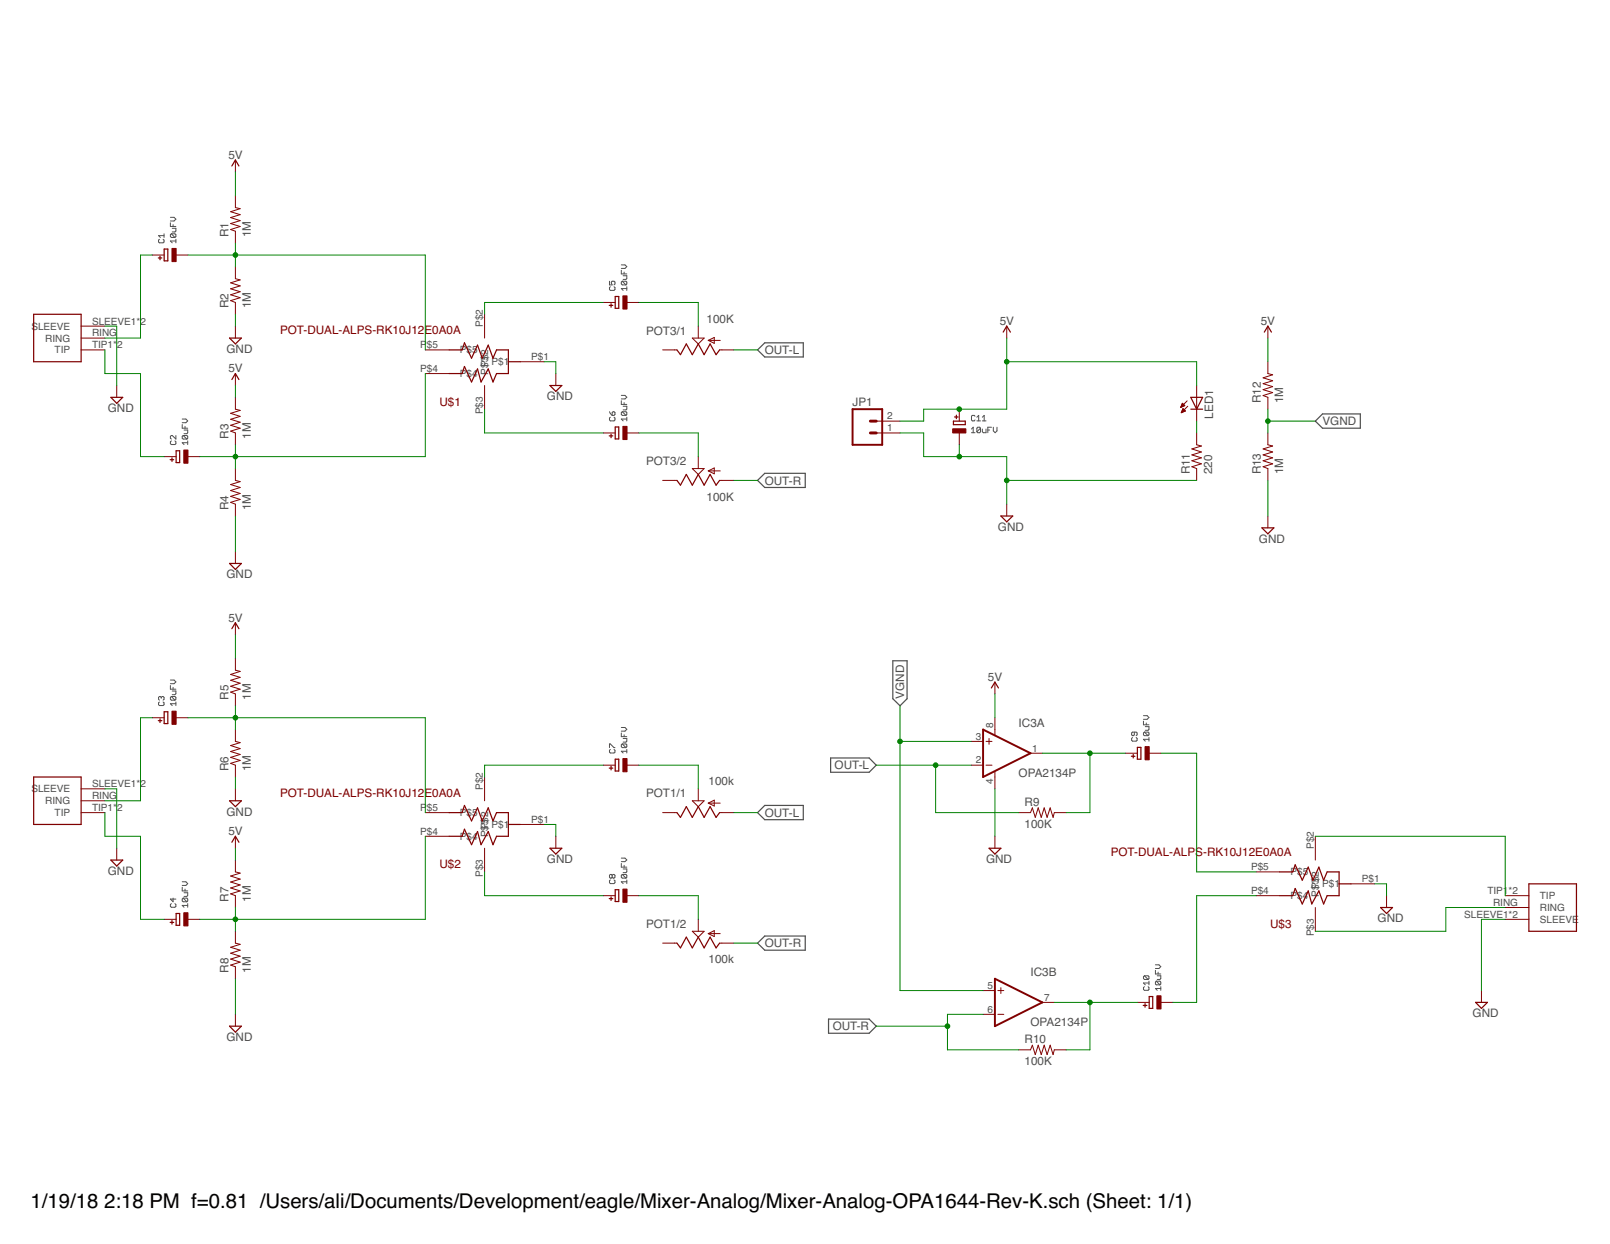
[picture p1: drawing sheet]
<svg xmlns="http://www.w3.org/2000/svg" width="279mm" height="216mm" viewBox="0 0 279 216" stroke-linecap="round" stroke-linejoin="round" font-family="sans-serif">
<g fill="none" stroke="#505050" stroke-width=".17">
<path d="M29.6 38.7v.6h.9M29.6 37.7h.6l.3 .3-.3 .4h-.6M29.9 39.6h.6v.5l-.1 .2h-.5M30 39v.3M27.7 41.5l-.2 .2v.3l.2 .1h.6l.2-.1v-.3l-.2-.2M28.5 40.6v.6M28.5 40.9h-1l.3 .3M29.7 40.6h.7l.1 .1v.3l-.1 .2M29.7 40.6l-.1 .1v.3l.1 .2h.7M29.7 40.6l.7 .6M30.5 41.8h-.9l.3 .3M30.5 41.5v.6"/>
<path d="M105.8 48.8v.6h.4l-.1-.3 .1-.3h.4l.1 .2v.3l-.1 .1M105.9 49.8l-.1 .1v.3l.1 .2h.7l.1-.2v-.3l-.1-.1M107.8 46.9v.6h1M107.8 46h.7l.3 .3-.3 .3h-.7M108 48.8h.6l.2 .2v.3l-.2 .1M108 48.8l-.2 .2v.3l.2 .1h.6M108 48.8l.6 .6M108.1 47.9h.7v.4l-.2 .2h-.5M108.3 47.2v.3M108.8 50.1h-1l.3 .3M108.8 49.8v.6M29.7 76.5l-.1 .2v.3l.1 .2h.7l.1-.2v-.3l-.1-.2"/>
<path d="M30.5 75.6v.6l-.6-.6h-.2l-.1 .1v.4l.1 .1M31.6 73.7v.6h1M31.6 72.7h.7l.3 .3-.3 .4h-.7M31.8 75.6h.6l.2 .1v.4l-.2 .1M31.8 75.6l-.2 .1v.4l.2 .1h.6M31.8 75.6l.6 .6M31.9 74.6h.7v.5l-.2 .2h-.5M32.1 74v.3M32.6 76.8h-1l.3 .4M32.6 76.5v.7M105.8 71.5l.4 .6M105.9 72.4l-.1 .2v.3l.1 .1h.7l.1-.1v-.3l-.1-.2"/>
<path d="M106.2 71.6l.4-.1 .1 .1v.3l-.1 .2h-.4zM107.8 69.6v.6h1M107.8 68.6h.7l.3 .3-.3 .3h-.7M108 71.5h.6l.2 .1v.3l-.2 .2M108 71.5l-.2 .1v.3l.2 .2h.6M108 71.5l.6 .6M108.1 70.5h.7v.5l-.2 .1h-.5M108.3 69.9v.3M108.8 72.7h-1l.3 .3M108.8 72.4v.6M168.6 74.5l.3-.4v1M168.6 75.1h.6"/>
<path d="M169.2 72.2l-.1-.1h-.4l-.1 .1v.7l.1 .1h.4l.1-.1M169.5 73h.7M169.5 72.4l.3-.3v.9M170.2 74.3v.6l-.2 .2h-.3l-.2-.2M170.2 74.3l-.2-.2h-.3l-.2 .2v.6M170.2 74.3l-.7 .6M170.5 74.5v.4l.1 .2h.5v-.6M170.5 73h.6M170.5 72.4l.3-.3v.9M171.4 74.6h.3M172.1 74.1h-.7v1M172.4 74.1v.7l.3 .3 .3-.3v-.7"/>
<path d="M29.6 119v.6h.9M29.6 118h.6l.3 .3-.3 .4h-.6M29.9 119.9h.6v.5l-.1 .2h-.5M30 119.3v.3M27.7 121.8l-.2 .2v.3l.2 .1h.6l.2-.1v-.3l-.2-.2M28 121l-.2-.1-.3 .1v.3l.2 .2M28 121l.2-.1 .3 .1v.3l-.2 .2M28 121v.2M29.7 120.9h.7l.1 .1v.3l-.1 .2M29.7 120.9l-.1 .1v.3l.1 .2h.7M29.7 120.9l.7 .6M30.5 121.8v.6"/>
<path d="M30.5 122.1h-.9l.3 .3M105.8 129.8v-.7h.1l.7 .7h.1M105.9 130.1l-.1 .1v.3l.1 .2h.7l.1-.2v-.3l-.1-.1M107.8 127.2v.6h1M107.8 126.3h.7l.3 .3-.3 .3h-.7M108 129.1h.6l.2 .2v.3l-.2 .2M108 129.1l-.2 .2v.3l.2 .2h.6M108 129.1l.6 .7M108.1 128.2h.7v.4l-.2 .2h-.5M108.3 127.5v.3M108.8 130.1v.6M108.8 130.4h-1l.3 .3"/>
<path d="M196.5 128l-.1 .2v.3l.1 .1h.7l.1-.1v-.3l-.1-.2M196.8 127.1v.4l-.1 .2-.3-.2v-.3l.1-.1h.7l.1 .1v.3l-.1 .2M198.4 125.2v.6h1M198.4 124.2h.7l.3 .3-.3 .3h-.7M198.6 127.1h.6l.2 .1v.3l-.2 .2M198.6 127.1l-.2 .1v.3l.2 .2h.6M198.6 127.1l.6 .6M198.8 126.1h.6v.5l-.2 .1h-.4M198.9 125.5v.3M199.4 128.3h-1l.4 .3M199.4 128v.6M29.7 156.8l-.1 .2v.3l.1 .2h.7l.1-.2v-.3l-.1-.2"/>
<path d="M30 155.9v.6l-.4-.5h.9M31.6 154v.6h1M31.6 153h.7l.3 .4-.3 .3h-.7M31.8 155.9h.6l.2 .1v.4l-.2 .1M31.8 155.9l-.2 .1v.4l.2 .1h.6M31.8 155.9l.6 .6M31.9 154.9h.7v.5l-.2 .2h-.5M32.1 154.3v.3M32.6 156.8v.7M32.6 157.1h-1l.3 .4M105.9 152.7l-.1 .2v.3l.1 .2h.7l.1-.2v-.3l-.1-.2M106.2 151.9l-.1-.1-.3 .1v.3l.1 .2 .3-.2"/>
<path d="M106.2 151.9l.2-.1 .3 .1v.3l-.1 .2-.4-.2M106.2 151.9v.3M107.8 149.9v.6h1M107.8 148.9h.7l.3 .3-.3 .3h-.7M108 151.8h.6l.2 .1v.3l-.2 .2M108 151.8l-.2 .1v.3l.2 .2h.6M108 151.8l.6 .6M108.1 150.8h.7v.5l-.2 .1h-.5M108.3 150.2v.3M108.8 152.7v.7M108.8 153h-1l.3 .4M198.6 169.4h.6l.2 .1v.3l-.2 .2"/>
<path d="M198.6 171.2l-.2 .2v.3l.2 .2h.6l.2-.2v-.3l-.2-.2M198.6 169.4l-.2 .1v.3l.2 .2h.6M198.6 169.4l.6 .6M199.4 170.3v.6M199.4 170.6h-1l.4 .3M200.5 168.4v.6h.9M200.5 167.4h.6l.3 .4-.3 .3h-.6M200.7 170.3h.6l.1 .2v.3l-.1 .1M200.7 170.3l-.2 .2v.3l.2 .1h.6M200.7 170.3l.6 .6M200.8 169.4h.6v.4l-.1 .2h-.5M201 168.7v.3"/>
<path d="M201.4 171.6h-.9l.3 .3M201.4 171.2v.7"/>
</g>
<path d="M131.5 60.7l1.2-1.2h6.7v2.5h-6.7zM228.3 73.1l1.2-1.3h6.6v2.5h-6.6zM131.5 83.4l1.2-1.3h7v2.5h-7zM154.9 114.7h2.5v6.6l-1.2 1.2-1.3-1.2zM144.1 131.6h6.7l1.3 1.2-1.3 1.2h-6.7zM131.5 141l1.2-1.2h6.7v2.5h-6.7zM131.5 163.7l1.2-1.2h7v2.4h-7zM143.8 176.9h7l1.3 1.2-1.3 1.2h-7z" fill="none" stroke="#505050" stroke-width=".21"/>
<g fill="none" stroke="#800000" stroke-width=".21">
<path d="M40.2 28.8l.7-1 .6 1M5.8 54.5h8.3v8.3h-8.3zM27.5 44.8h.6M27.8 44.4v.7M28.5 43.2h.6v2.1h-.6zM39.8 58.7h2.1l-1 1zM105.7 53h.6M106 52.7v.6M106.8 51.5h.6v2h-.6zM174.1 57.6l.6-1 .6 1M219.4 57.6l.6-1 .6 1M19.2 69h2.1l-1 1z"/>
<path d="M29.5 79.8h.6M29.8 79.5v.6M30.6 78.2h.6v2.1h-.6zM40.2 65.9l.7-1.1 .6 1.1M77.9 60.7h2.3l.4-1.2 1.2 2.7 1.1-2.3 .8 2.3 1-2.3 .9 2.3 .6-1.5h2v4.1h-2l-.6 1.5-.9-2.3-1.2 2.3-.6-2.3-1.1 2.3-1.2-2.7-.4 1.2h-2.3M88.2 62.8h2.1M95.4 66.9h2.1l-1 1zM105.7 75.6h.6M106 75.4v.6M106.8 74.1h.6v2.1h-.6zM117.5 60.7l.6 .9 1-1.9 1 1.9 1.1-1.9 1 1.9 1-1.9 1.1 1.9 .6-.9M165.5 73.1h2v.6h-2z"/>
<path d="M165.7 72.4h.6M166 72.1v.6M206.7 69h2l-1 2zM206.7 71h2M39.8 97.8h2.1l-1 1zM117.5 83.4l.6 .8 1-1.9 1 1.9 1.1-1.9 1 1.9 1-1.9 1.1 1.9 .6-.8M173.7 89.6h2l-1 1zM219 91.6h2.1l-1.1 1zM40.2 109.1l.7-1 .6 1M172 119.4l.7-1 .6 1M5.8 134.9h8.3v8.2h-8.3zM27.5 125.1h.6"/>
<path d="M27.8 124.8v.6M28.5 123.5h.6v2.1h-.6zM39.8 139h2.1l-1 1zM105.7 133.3h.6M106 133v.6M106.8 131.8h.6v2h-.6zM196.3 131.3h.7M196.7 130.9v.7M197.4 129.7h.6v2.1h-.6zM19.2 149.3h2.1l-1 1zM29.8 159.8v.6M30.6 158.5h.6v2.1h-.6z"/>
<path d="M40.2 146.2l.7-1.1 .6 1.1M77.9 141h2.3l.4-1.2 1.2 2.7 1.1-2.3 .8 2.3 1-2.3 .9 2.3 .6-1.5h2v4.1h-2l-.6 1.5-.9-2.3-1.2 2.3-.6-2.3-1.1 2.3-1.2-2.7-.4 1.2h-2.3M88.2 143.1h2.1M95.4 147.2h2.1l-1 1zM105.7 156h.6M106 155.7v.6M106.8 154.4h.6v2.1h-.6zM117.5 141l.6 .9 1-1.9 1 1.9 1.1-1.9 1 1.9 1-1.9 1.1 1.9 .6-.9M171.6 147.2h2.1l-1 1zM222.1 151.3h2.2l.5-1.2 1.2 2.7 1-2.3 .9 2.3 1-2.3 .8 2.3 .6-1.5h2.1v4.1h-2.1l-.6 1.5-.8-2.3-1.3 2.3-.6-2.3-1 2.3-1.2-2.7-.5 1.2h-2.2M232.4 153.4h2M239.6 157.5h2.1l-1.1 1z"/>
<path d="M265.3 153.4h8.3v8.2h-8.3zM29.5 160.1h.6M39.8 178.1h2.1l-1 1zM117.5 163.7l.6 .8 1-1.9 1 1.9 1.1-1.9 1 1.9 1-1.9 1.1 1.9 .6-.8M198.4 174.5h.6M198.7 174.2v.6M199.4 173h.6v2h-.6zM256.1 174h2l-1 1z"/>
</g>
<g fill="none" stroke="#800000" stroke-width=".17">
<path d="M40.9 27.8v2M40.9 34v2l.8 .2-1.7 .5 1.7 .6-1.7 .5 1.7 .5-1.7 .5 1.7 .5-1.7 .5 .9 .3v2.1M14.1 58.7h4.1M14.1 56.6h4.1M26.4 44.3h2.1M30.6 44.3h2M40.9 46.3v2.1l.8 .2-1.7 .5 1.7 .5-1.7 .5 1.7 .5-1.7 .6 1.7 .5-1.7 .5 .9 .3v2M40.9 56.6v2.1M84.1 54.5v4.2M104.7 52.5h2.1M108.8 52.5h2.1M120.1 58.7h2.1l-1 1z"/>
<path d="M121.2 56.6v2.1M122.9 59.1h2.1M122.9 59.1l1.1-.5v1zM174.7 56.6v2.1M220 56.6v2.1M14.1 60.7h4.1M20.3 66.9v2.1M28.5 79.2h2.1M32.6 79.2h2.1M40.9 64.8v2.1M40.9 69v2l.8 .2-1.7 .5 1.7 .6-1.7 .5 1.7 .5-1.7 .5 1.7 .5-1.7 .5 .9 .3v2.1M73.8 60.7h4.1"/>
<path d="M73.8 64.8h4.1M84.1 66.9v4.1M90.3 62.8h4.1M96.5 64.8v2.1M104.7 75.1h2.1M108.8 75.1h2.1M115 60.7h2.5M121.2 79.2v2.1M124.9 60.7h2.5M152.1 75.1h4.1M152.1 73.1h4.1M166.5 71v2.1"/>
<path d="M166.5 75.1v2.1M204.9 70.6h.2M205 70.5h.3M205 70.5h.5M205 71.6h.2M205 70.4h.6M205.1 71.5h.3M205.1 70.3h.4M205.1 71.4h.5M205.1 70.2h.3M205.1 70.1h.2M205.1 71.3h.6"/>
<path d="M205.2 70l-.3 .7M205.2 70l.4 .4-.7 .3M205.2 70h.1M205.2 71.2h.4M205.2 71.1h.3M205.3 71h.1M205.3 70.9l.4 .4-.7 .3zM206 69.6l-1.1 1.1M206.1 70.5l-1.1 1.1M207.7 66.9v6.2M207.7 75.1v2.1l.8 .2-1.7 .5 1.7 .5-1.7 .6 1.7 .5-1.7 .5 1.7 .5-1.7 .5 .9 .3v2.1M220 62.8v2l.9 .2-1.7 .6 1.7 .5-1.7 .5 1.7 .5-1.7 .5 1.7 .5-1.7 .5 .8 .4v2"/>
<path d="M220 75.1v2.1l.9 .2-1.7 .5 1.7 .5-1.7 .6 1.7 .5-1.7 .5 1.7 .5-1.7 .5 .8 .3v2.1M40.9 81.3v2.1l.8 .2-1.7 .5 1.7 .5-1.7 .5 1.7 .5-1.7 .5 1.7 .6-1.7 .5 .9 .3v2.1M40.9 95.7v2.1M115 83.4h2.5M120.1 81.3h2.1l-1 1zM122.9 81.7l1.1-.5v1zM122.9 81.7h2.1M124.9 83.4h2.5M174.7 87.5v2.1M220 89.6v2M40.9 108.1v2.1M40.9 114.3v2l.8 .2-1.7 .6 1.7 .5-1.7 .5 1.7 .5-1.7 .5 1.7 .5-1.7 .5 .9 .3v2.1"/>
<path d="M172.7 118.4v2M14.1 139h4.1M14.1 136.9h4.1M26.4 124.6h2.1M30.6 124.6h2M40.9 126.6v2.1l.8 .2-1.7 .5 1.7 .5-1.7 .5 1.7 .5-1.7 .5 1.7 .6-1.7 .5 .9 .3v2.1M40.9 136.9v2.1M84.1 134.9v4.1M104.7 132.8h2.1M108.8 132.8h2.1M120.1 139h2.1l-1 1zM121.2 136.9v2.1"/>
<path d="M122.9 139.4l1.1-.5v1zM122.9 139.4h2.1M168.6 128.7h2M168.6 132.8h2M171.1 128.7h1M171.1 132.8h1M171.6 128.2v1M172.7 124.6v3M172.7 133.9v3M178.8 130.7h2.1M195.3 130.7h2.1M199.4 130.7h2.1"/>
<path d="M14.1 141h4.1M20.3 147.2v2.1M28.5 159.6h2.1M32.6 159.6h2.1M40.9 145.1v2.1M40.9 149.3v2l.8 .2-1.7 .5 1.7 .6-1.7 .5 1.7 .5-1.7 .5 1.7 .5-1.7 .5 .9 .3v2.1M73.8 141h4.1M73.8 145.1h4.1M84.1 147.2v4.1M90.3 143.1h4.1M96.5 145.1v2.1M104.7 155.4h2.1"/>
<path d="M108.8 155.4h2.1M115 141h2.5M121.2 159.6v2M124.9 141h2.5M172.7 145.1v2.1M176.8 141h2l.4-.8 .5 1.7 .5-1.7 .5 1.7 .5-1.7 .5 1.7 .5-1.7 .6 1.7 .2-.9h2M218 155.4h4.1M218 151.3h4.1M228.3 145.1v4.2M228.3 157.5v4.1M234.4 153.4h4.2M240.6 155.4v2.1"/>
<path d="M261.2 155.4h4.1M261.2 157.5h4.1M261.2 159.6h4.1M40.9 161.6v2.1l.8 .2-1.7 .5 1.7 .5-1.7 .5 1.7 .5-1.7 .6 1.7 .5-1.7 .5 .9 .3v2.1M40.9 176v2.1M115 163.7h2.5M120.1 161.6h2.1l-1 1zM122.9 162l1.1-.5v1zM122.9 162h2.1M124.9 163.7h2.5M170.6 171.9h2.1M170.6 176h2.1"/>
<path d="M173.2 171.9h1M173.2 176h1M173.7 171.4v1M180.9 174h2.1M197.4 174h2M201.5 174h2.1M257.1 171.9v2.1M176.8 182.2h2l.4-.8 .5 1.6 .5-1.6 .5 1.6 .5-1.6 .5 1.6 .5-1.6 .6 1.6 .2-.8h2"/>
</g>
<path d="M148 71h5.1v6.2h-5.1zM170.6 126.6l8.2 4.1-8.2 4.2zM172.7 169.9l8.2 4.1-8.2 4.1z" fill="none" stroke="#800000" stroke-width=".34"/>
<path d="M151 73.1h1.1M151 75.1h1.1" fill="none" stroke="#800000" stroke-width=".51"/>
<g fill="#800000" stroke="#800000" stroke-width=".17">
<path d="M29.8 43.1h.8v2.3h-.8z"/>
<path d="M31.9 78.1h.7v2.3h-.7z"/>
<path d="M108.1 51.4h.7v2.2h-.7z"/>
<path d="M108.1 74h.7v2.3h-.7z"/>
<path d="M198.7 129.6h.7v2.3h-.7z"/>
<path d="M200.8 172.8h.7v2.3h-.7z"/>
<path d="M165.3 74.4h2.3v.7h-2.3z"/>
<path d="M29.8 123.4h.8v2.3h-.8z"/>
<path d="M31.9 158.4h.7v2.3h-.7z"/>
<path d="M108.1 131.7h.7v2.2h-.7z"/>
<path d="M108.1 154.3h.7v2.3h-.7z"/>
</g>
<g fill="none" stroke="#008000" stroke-width=".17">
<path d="M40.9 29.8v4.2M18.2 56.6h2.1v10.3M26.4 44.3h-2v14.4h-6.2M32.6 44.3h41.2v16.4M40.9 42.2v4.1M40.9 54.5v2.1M104.7 52.5h-20.6v2M110.9 52.5h10.3v4.1M174.7 58.7v12.3h-14.4v2.1h-4.1M220 58.7v4.1M18.2 60.7v4.1h6.2v14.4h4.1M40.9 66.9v2.1"/>
<path d="M40.9 77.2v4.1M73.8 64.8v14.4h-39.1M84.1 71v4.1h20.6M94.4 62.8h2.1v2M110.9 75.1h10.3v4.1M127.4 60.7h4.1M156.2 75.1h4.1v4.1h14.4v8.3M166.5 77.2v2M174.7 62.8h33v4.1M207.7 73.1v2M220 71v4.1M220 73.1h8.3"/>
<path d="M40.9 89.6v6.1M127.4 83.4h4.1M174.7 83.4h33M220 83.4v6.2M40.9 110.2v4.1M18.2 136.9h2.1v10.3M26.4 124.6h-2v14.4h-6.2M32.6 124.6h41.2v16.4M40.9 122.5v4.1M40.9 134.9v2M104.7 132.8h-20.6v2.1M110.9 132.8h10.3v4.1"/>
<path d="M152.1 132.8h16.5M156.2 122.5v49.4h14.4M156.2 128.7h12.4M162.4 132.8v8.2h14.4M172.7 120.4v4.2M172.7 136.9v8.2M180.9 130.7h14.4M189.1 130.7v10.3h-4.1M201.5 130.7h6.2v20.6h10.3M18.2 141v4.1h6.2v14.5h4.1M40.9 147.2v2.1M40.9 157.5v4.1"/>
<path d="M73.8 145.1v14.5h-39.1M84.1 151.3v4.1h20.6M94.4 143.1h2.1v2M110.9 155.4h10.3v4.2M127.4 141h4.1M218 155.4h-10.3v18.6h-4.1M228.3 145.1h32.9v10.3M238.6 153.4h2v2M261.2 159.6h-4.1v12.3M261.2 157.5h-10.3v4.1h-22.6M40.9 169.9v6.1M127.4 163.7h4.1"/>
<path d="M152.1 178.1h12.3M170.6 176h-6.2v6.2h12.4M183 174h14.4M189.1 174v8.2h-4.1"/>
</g>
<g fill="#008000" stroke="#008000" stroke-width=".17">
<circle cx="174.7" cy="83.4" r=".4"/>
<circle cx="166.5" cy="79.2" r=".4"/>
<circle cx="174.7" cy="62.8" r=".4"/>
<circle cx="166.5" cy="71" r=".4"/>
<circle cx="189.1" cy="130.7" r=".4"/>
<circle cx="189.1" cy="174" r=".4"/>
<circle cx="162.4" cy="132.8" r=".4"/>
<circle cx="164.4" cy="178.1" r=".4"/>
<circle cx="220" cy="73.1" r=".4"/>
<circle cx="156.2" cy="128.7" r=".4"/>
<circle cx="40.9" cy="79.2" r=".4"/>
<circle cx="40.9" cy="44.3" r=".4"/>
<circle cx="40.9" cy="159.6" r=".4"/>
<circle cx="40.9" cy="124.6" r=".4"/>
</g>
<g font-size="3.5">
<text x="5.3" y="209.6">1/19/18</text>
<text x="18.1" y="209.6">2:18 PM f=0.81 /Users/ali/Documents/Development/eagle/Mixer-Analog/Mixer-Analog-OPA1644-Rev-K.sch (Sheet: 1/1)</text>
</g>
<g font-size="2" fill="#505050">
<text x="39.6" y="27.6">5V</text>
<text x="39.6" y="41.2" transform="rotate(-90 39.6 41.2)">R1</text>
<text x="43.5" y="41.2" transform="rotate(-90 43.5 41.2)">1M</text>
<text x="39.6" y="53.5" transform="rotate(-90 39.6 53.5)">R2</text>
<text x="43.5" y="53.5" transform="rotate(-90 43.5 53.5)">1M</text>
<text x="112.1" y="58.1">POT3/1</text>
<text x="122.6" y="56">100K</text>
<text x="173.5" y="56.4">5V</text>
<text x="218.8" y="56.4">5V</text>
<text x="39.3" y="61.2">GND</text>
<text x="39.6" y="64.6">5V</text>
<text x="132.7" y="61.4">OUT-L</text>
<text x="18.7" y="71.5">GND</text>
<text x="94.9" y="69.5">GND</text>
<text x="147.9" y="70.4">JP1</text>
<text x="218.8" y="70" transform="rotate(-90 218.8 70)">R12</text>
<text x="222.7" y="70" transform="rotate(-90 222.7 70)">1M</text>
<text x="39.6" y="76.2" transform="rotate(-90 39.6 76.2)">R3</text>
<text x="43.5" y="76.2" transform="rotate(-90 43.5 76.2)">1M</text>
<text x="210.6" y="72.7" transform="rotate(-90 210.6 72.7)">LED1</text>
<text x="229.5" y="73.8">VGND</text>
<text x="112.1" y="80.7">POT3/2</text>
<text x="206.5" y="82.3" transform="rotate(-90 206.5 82.3)">R11</text>
<text x="210.3" y="82.3" transform="rotate(-90 210.3 82.3)">220</text>
<text x="218.8" y="82.3" transform="rotate(-90 218.8 82.3)">R13</text>
<text x="222.7" y="82.3" transform="rotate(-90 222.7 82.3)">1M</text>
<text x="39.6" y="88.5" transform="rotate(-90 39.6 88.5)">R4</text>
<text x="43.5" y="88.5" transform="rotate(-90 43.5 88.5)">1M</text>
<text x="122.6" y="86.9">100K</text>
<text x="132.7" y="84.1">OUT-R</text>
<text x="173.2" y="92.1">GND</text>
<text x="218.5" y="94.2">GND</text>
<text x="39.3" y="100.4">GND</text>
<text x="39.6" y="107.9">5V</text>
<text x="171.4" y="118.2">5V</text>
<text x="39.6" y="121.5" transform="rotate(-90 39.6 121.5)">R5</text>
<text x="43.5" y="121.5" transform="rotate(-90 43.5 121.5)">1M</text>
<text x="156.9" y="121.3" transform="rotate(-90 156.9 121.3)">VGND</text>
<text x="176.8" y="126.1">IC3A</text>
<text x="39.6" y="133.8" transform="rotate(-90 39.6 133.8)">R6</text>
<text x="43.5" y="133.8" transform="rotate(-90 43.5 133.8)">1M</text>
<text x="123" y="136.3">100k</text>
<text x="144.8" y="133.5">OUT-L</text>
<text x="176.8" y="134.9">OPA2134P</text>
<text x="39.3" y="141.5">GND</text>
<text x="112.1" y="138.4">POT1/1</text>
<text x="132.7" y="141.8">OUT-L</text>
<text x="177.8" y="143.7">100K</text>
<text x="177.8" y="139.8">R9</text>
<text x="39.6" y="144.9">5V</text>
<text x="94.9" y="149.8">GND</text>
<text x="171.1" y="149.8">GND</text>
<text x="18.7" y="151.8">GND</text>
<text x="39.6" y="156.5" transform="rotate(-90 39.6 156.5)">R7</text>
<text x="43.5" y="156.5" transform="rotate(-90 43.5 156.5)">1M</text>
<text x="112.1" y="161">POT1/2</text>
<text x="239.1" y="160.1">GND</text>
<text x="123" y="167.2">100k</text>
<text x="132.7" y="164.4">OUT-R</text>
<text x="39.6" y="168.8" transform="rotate(-90 39.6 168.8)">R8</text>
<text x="43.5" y="168.8" transform="rotate(-90 43.5 168.8)">1M</text>
<text x="178.8" y="169.3">IC3B</text>
<text x="144.5" y="178.8">OUT-R</text>
<text x="178.8" y="178.1">OPA2134P</text>
<text x="255.6" y="176.5">GND</text>
<text x="39.3" y="180.7">GND</text>
<text x="177.8" y="184.9">100K</text>
<text x="177.8" y="181">R10</text>
</g>
<g font-size="2" fill="#800000">
<text x="48.6" y="58">POT-DUAL-ALPS-RK10J12E0A0A</text>
<text x="76.3" y="70.4">U$1</text>
<text x="48.6" y="138.4">POT-DUAL-ALPS-RK10J12E0A0A</text>
<text x="192.8" y="148.6">POT-DUAL-ALPS-RK10J12E0A0A</text>
<text x="76.3" y="150.7">U$2</text>
<text x="220.4" y="161">U$3</text>
</g>
<g font-size="1.7" fill="#505050">
<text x="5.4" y="57.2">SLEEVE</text>
<text x="7.9" y="59.3">RING</text>
<text x="16" y="58.4">RING</text>
<text x="16" y="56.3">SLEEVE1*2</text>
<text x="83.8" y="56.8" transform="rotate(-90 83.8 56.8)">P$2</text>
<text x="9.5" y="61.3">TIP</text>
<text x="16" y="60.4">TIP1*</text>
<text x="20.3" y="60.4">2</text>
<text x="72.9" y="64.6">P$4</text>
<text x="72.9" y="60.4">P</text>
<text x="74.1" y="60.4">$5</text>
<text x="79.8" y="65.5">P$4</text>
<text x="79.8" y="61.3">P$5</text>
<text x="84.7" y="65" transform="rotate(-90 84.7 65)">P$P3$2</text>
<text x="85.3" y="63.4">P$1</text>
<text x="92.2" y="62.5">P$1</text>
<text x="83.8" y="71.9" transform="rotate(-90 83.8 71.9)">P$3</text>
<text x="154" y="74.9">1</text>
<text x="154" y="72.8">2</text>
<text x="169.3" y="128.4">3</text>
<text x="172.4" y="126.3" transform="rotate(-90 172.4 126.3)">8</text>
<text x="179.1" y="130.4">1</text>
<text x="5.4" y="137.5">SLEEVE</text>
<text x="16" y="136.6">SLEEVE1*2</text>
<text x="83.8" y="137.1" transform="rotate(-90 83.8 137.1)">P$2</text>
<text x="169.3" y="132.5">2</text>
<text x="172.4" y="136.1" transform="rotate(-90 172.4 136.1)">4</text>
<text x="7.9" y="139.6">RING</text>
<text x="9.5" y="141.6">TIP</text>
<text x="16" y="140.7">TIP1*</text>
<text x="16" y="138.7">RING</text>
<text x="20.3" y="140.7">2</text>
<text x="72.9" y="140.7">P</text>
<text x="74.1" y="140.7">$5</text>
<text x="79.8" y="141.6">P$5</text>
<text x="85.3" y="143.7">P$1</text>
<text x="92.2" y="142.8">P$1</text>
<text x="72.9" y="144.9">P$4</text>
<text x="79.8" y="145.8">P$4</text>
<text x="84.7" y="145.3" transform="rotate(-90 84.7 145.3)">P$P3$2</text>
<text x="228" y="147.4" transform="rotate(-90 228 147.4)">P$2</text>
<text x="83.8" y="152.2" transform="rotate(-90 83.8 152.2)">P$3</text>
<text x="217.1" y="155.2">P$4</text>
<text x="217.1" y="151">P$5</text>
<text x="224" y="151.9">P$5</text>
<text x="228.9" y="155.6" transform="rotate(-90 228.9 155.6)">P$P3$2</text>
<text x="229.5" y="154">P$1</text>
<text x="236.3" y="153.1">P$1</text>
<text x="258.1" y="155.2">TIP1*2</text>
<text x="224" y="156.1">P$4</text>
<text x="254.1" y="159.3">SLEEVE1*2</text>
<text x="259.1" y="157.2">RING</text>
<text x="267.2" y="156.1">TIP</text>
<text x="267.2" y="158.1">RING</text>
<text x="267.2" y="160.2">SLEEVE</text>
<text x="228" y="162.5" transform="rotate(-90 228 162.5)">P$3</text>
<text x="171.4" y="171.6">5</text>
<text x="181.2" y="173.7">7</text>
<text x="171.4" y="175.7">6</text>
</g>
</svg>
